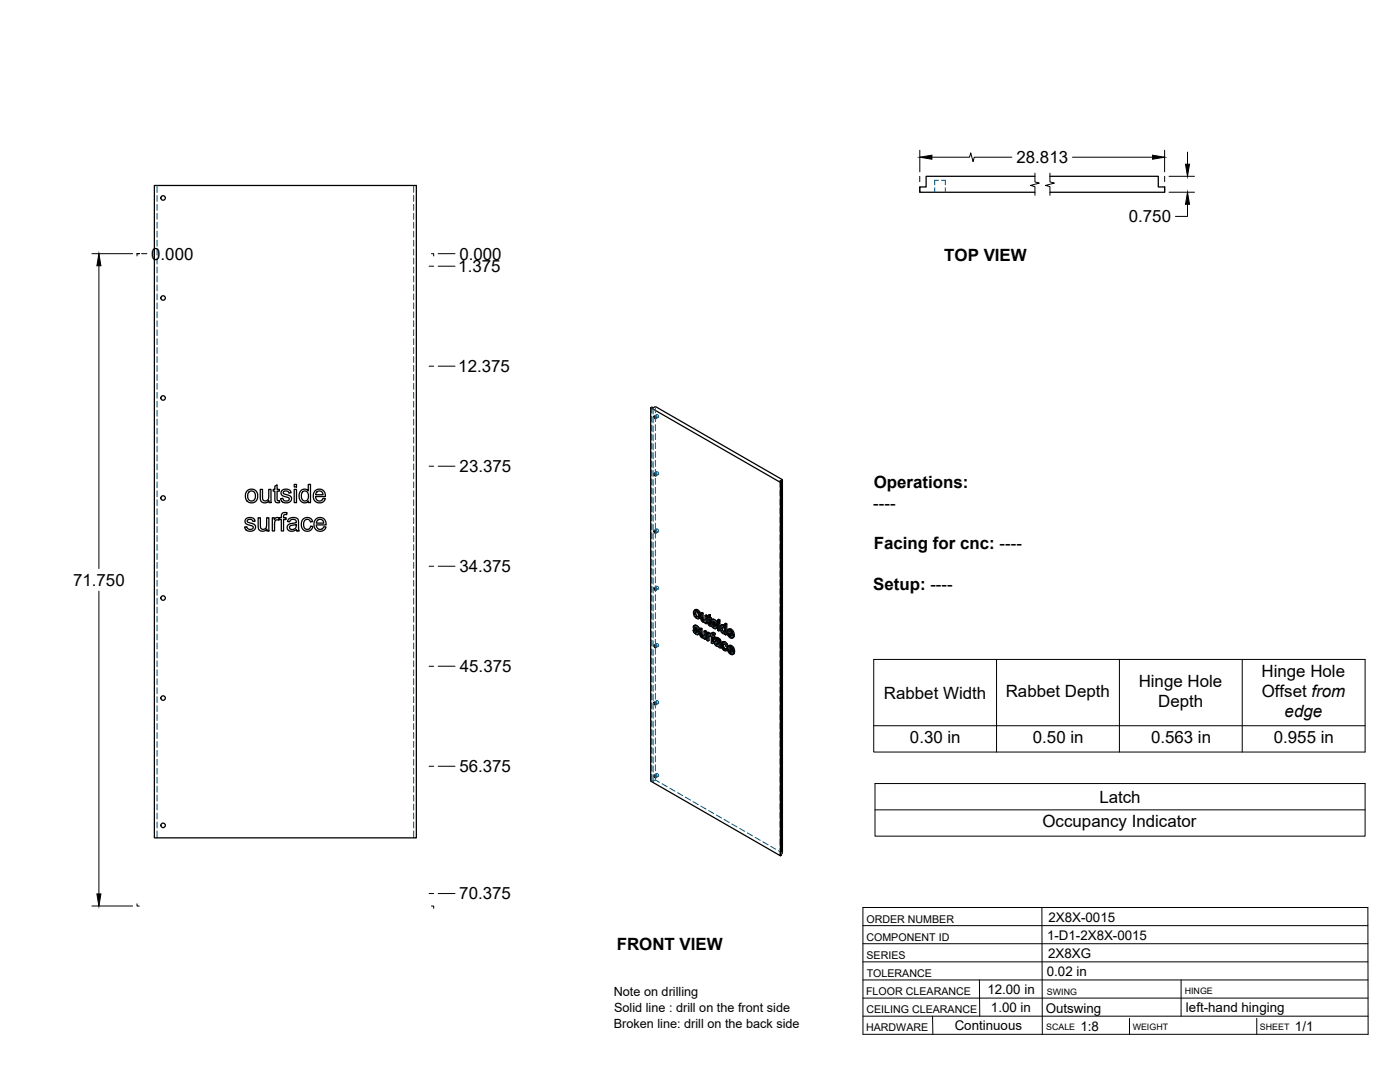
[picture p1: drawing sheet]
<svg xmlns="http://www.w3.org/2000/svg" width="559mm" height="432mm" viewBox="0 0 559 432" stroke-linecap="round" stroke-linejoin="round" font-family="sans-serif">
<!-- layer: Visible -->
<g fill="none" stroke="#000" stroke-width=".51">
<path d="M61.6 74h104.6v260.4h-104.6zM413.1 70.4h-43.4v4.2h-2.6v2.1h46M419.1 70.4h43.2v4.2h2.6v2.1h-45.8M259.7 162.7v149l51.8 29.8v-149M261 166.1l.7 .1 .1 .8-.6-.1zM98.7 195.8l1.5-.6a2.65 2.65 0 0 1 2.6 3.6 2.65 2.65 0 0 1-4.3 .9l-.5-1.3a2.97 2.97 0 0 1 .7-2.6zM99.3 196.4l.8-.4a1.97 1.97 0 0 1 1.9 2 1.97 1.97 0 0 1-2 1.9l-.7-.4-.4-.9v-1.3zM103.9 195.3h.9v2.9a1.32 1.32 0 0 0 1.3 1.7 1.32 1.32 0 0 0 1.2-1.8v-2.8h.9v5.3h-.8v-.8a1.88 1.88 0 0 1-2.3 .8 1.88 1.88 0 0 1-1.2-2zM109.7 194l.9-.5v1.8h.9v.7h-.9v3.3l.2 .4 .7 .1 .1 .8a1.32 1.32 0 0 1-1.5-.1 1.32 1.32 0 0 1-.4-1.5v-3h-.6v-.7h.6zM112.5 195.8l1.2-.6a1.92 1.92 0 0 1 2.5 1.5l-.9 .1a1.13 1.13 0 0 0-1.1-.9 1.13 1.13 0 0 0-1.1 1l.3 .2a3.4 3.4 0 0 1 2.9 1.5 2.2 2.2 0 0 1-1.7 2.1 2.2 2.2 0 0 1-2.5-1.2l-.1-.5 .9-.1 .6 .9 1.4 .1a.71 .71 0 0 0 .5-.5 .71 .71 0 0 0-.2-.8l-.5-.1a2.3 2.3 0 0 1-2.5-1.6zM117.4 195.3h.9v5.3h-.9zM117.4 193.3h.9v1h-.9z"/>
<path d="M120 195.9l1.1-.6a1.79 1.79 0 0 1 1.9 .6v-2.6h.9v7.3h-.8v-.7a2.17 2.17 0 0 1-2.6 .5 2.17 2.17 0 0 1-1.1-2.4zM120.8 196.3l.6-.3a2.12 2.12 0 0 1 1.8 1.5 2.12 2.12 0 0 1-.8 2.2l-.4 .2a2.1 2.1 0 0 1-1.7-1.4 2.1 2.1 0 0 1 .5-2.2zM125.7 195.9l1.5-.7a2.44 2.44 0 0 1 2.7 3h-3.9l.2 .9a1.47 1.47 0 0 0 1.4 .8 1.47 1.47 0 0 0 1.3-1l1 .1-.3 .7-.9 .7-1 .3a2.8 2.8 0 0 1-2.6-1.7 2.8 2.8 0 0 1 .6-3.1zM126.5 196.3l.7-.3a1.44 1.44 0 0 1 1.7 1.4h-2.9zM261 188.9l.7 .2 .1 .8-.6-.2zM311.9 192.3l-.4 .2-51.8-29.8 .5-.2 .5 .3 .9-.6 50.7 29.2v149l-.4 .2M312.3 191.4l-.9 .5 .5 .4v149l-.4 .2M98.1 207.1l1.2-.6a1.91 1.91 0 0 1 2.5 1.5l-.9 .1a1.1 1.1 0 0 0-1.1-.9 1.1 1.1 0 0 0-1 1l.2 .2a3.4 3.4 0 0 1 3 1.6 2.21 2.21 0 0 1-1.6 2 2.21 2.21 0 0 1-2.5-.9l-.3-.8h1a1.23 1.23 0 0 0 1.3 1 1.23 1.23 0 0 0 1.1-1.2l-.6-.3a2.3 2.3 0 0 1-2.6-1.6zM103 206.6h.9v3a1.32 1.32 0 0 0 1.3 1.7 1.32 1.32 0 0 0 1.2-1.8v-2.9h.9v5.3h-.8v-.8a1.88 1.88 0 0 1-2.2 .8 1.88 1.88 0 0 1-1.3-2zM108.7 206.6h.8v.8a1.28 1.28 0 0 1 2-.6l.8-.2v-.5a1.51 1.51 0 0 1 .7-1.5 1.51 1.51 0 0 1 1.6 0l-.2 .8a.82 .82 0 0 0-.8 0 .82 .82 0 0 0-.4 .8v.4h1v.7h-1v4.6h-.9v-4.6h-.8v-.4l-.2 .7a1.17 1.17 0 0 0-1.4 .2 1.17 1.17 0 0 0-.3 1.3v2.8h-.9zM115.1 207.2a2.29 2.29 0 0 1 2.3-.8 2.29 2.29 0 0 1 1.7 1.7l.3 3.8h-.9l-.2-.7a1.99 1.99 0 0 1-2.2 .9 1.99 1.99 0 0 1-1.5-2l.8-.9 1.7-.4a.82 .82 0 0 0 1.1-.7 .82 .82 0 0 0-1.1-.8 1.2 1.2 0 0 0-1.5 1l-.9-.2zM115.7 210l2.6-.7a1.53 1.53 0 0 1-.8 1.8 1.53 1.53 0 0 1-1.9-.4z"/>
<path d="M120.9 207.2l1.3-.6 1.4 .1 .8 .6 .4 .9-.9 .1a1.43 1.43 0 0 0-1.8-.9 1.43 1.43 0 0 0-.9 1.9l.1 1.1a1.34 1.34 0 0 0 1.5 .9 1.34 1.34 0 0 0 1.2-1.3l.8 .1-.4 1a2.47 2.47 0 0 1-3.2 .5 2.47 2.47 0 0 1-.8-3.3zM126 207.3l1.5-.8a2.44 2.44 0 0 1 2.7 3h-4l.3 .9a1.47 1.47 0 0 0 1.4 .9 1.47 1.47 0 0 0 1.3-1.1l.9 .1-.3 .7-.8 .8-1 .2a2.79 2.79 0 0 1-2.6-1.7 2.79 2.79 0 0 1 .6-3zM126.7 207.7l.8-.4 1 .1 .7 1.4h-2.9zM261 211.7l.7 .2 .1 .8-.6-.2zM261 234.6l.7 .1 .1 .9-.6-.2zM261 257.4l.7 .2 .1 .8-.6-.2zM276.6 251.5l.9 1.4 .7 .4 .5-.1M276.9 249.8l.6-.3 .8 .2 .9 1.4-.5 .3-.1-.6M277.3 251.3l-.7 .2 .5 .2M277.3 244.8l.4-.9 .9 .8 .1 1.5-.7 .2M277.3 252.3l.5 .4 .4-.3M277.4 250.9l1 .9 .5-.2"/>
<path d="M277.4 251.5l-.3 .2 .2 .6 .4-.3M277.5 249.5l-.7 .4v.6l1.6 2.1M277.5 250.2l-.3 .4 .5-.2M277.5 245.8l.5 .6 .5-.3M277.6 251.6l.8 .9M277.6 250.3l.6 .7M277.7 249.9l.5 .4 .5-.2M277.7 250.4l1 1M277.7 250.4h-.5M277.7 244.5l-.4 .3v.5l.2 .5 .4-.3M277.7 249.5l-.7 .2M277.8 252.7l.4 .1"/>
<path d="M277.8 244v1.2l.9 1M277.8 250.6l-.4 .3-.2-.3M278 243.6l.9 .9 .5-.2M278.1 249.7l-.8 .1M278.2 250.3l.4 .5 .4-.3M278.4 252.6l-.1 .2M278.4 251.8l.3 .5 .5-.3M278.5 243.4l-.5 .2-.8-.1M278.6 251.3l.7 1.2-.7 .8M278.7 252.3l.1 .5 .5-.3M278.8 252.8l-.1 .4 .4-.3M278.9 244.5l.3 1.4 .5-.3"/>
<path d="M279.1 246.7a1.8 1.8 0 0 1-2.3-2l.1-.9 .7-.6 .8 .1 .7 .6 .6 1.7-.2 .8-.6 .5M279.2 245.9l-.1 .8 .4-.3M279.3 250.9l.5 .3 .4-.3M279.7 244.7l.5 .2 .4-.2M279.8 251.2v2.2l.4-.2M279.8 253.4l.2 .4 .4-.2M280 253.8l.3 .3 .5-.2M280.2 244.9v2.3l.5-.3M280.2 247.2l.2 .4 .4-.3M280.3 254.1l.4 .1M280.4 247.6l.3 .3 .5-.3M280.7 247.9l.4 .1"/>
<path d="M280.9 254l-.6-.7-.1-2.4-.4-.2-.5 .2 .1 2.7 .8 .9h.9v.4l.3 .3M281.1 254.5l-.2 .1M281.4 247.7l-.7-.6-.1-2.4-.4-.3-.5 .3 .1 2.5 .7 1 .6 .2 .4-.2M281.4 245.7l.5 .2 .4-.2M281.4 252.2v3l.5-.3v-3l-.4-.3-.5 .3v1.9l-.3 .4 .2-.1M281.5 248.2v.5l.4 .2M281.5 248.3l-.2 .1M281.9 245.9v3l.4-.2v-3l-.4-.3-.5 .3v1.9l-.3 .4 .2-.1M281.9 251.9l-.5 .3-.4-.3M282.3 246.6l.3 .2 .2 2.6 .7 .5 .4-.2M282.6 246l-.3 .2 .3 .2v-.8l.9-.3v1.1l.5 .2v.4l-.5 .3v-.4M283 253.5l-.4 .7 .4-.2"/>
<path d="M283 252.9v-.4l-.4-.2-.5 .2v3.1l.5 .2M283 252.5l-.5 .3-.4-.3M283.1 253.5l-.1 2-.4 .3v-1.6M283.1 253.6l.4 .2M283.1 253.6l-.5 .1M283.1 245.6v1l.4-.2M283.1 246.6l.4 .3 .5-.3M283.1 253l.4 .4M283.3 252.7l-.8 .5v-.4M283.3 249.3l.2 .1M283.5 249.4l.1 .5M283.5 252.8l-.8 .2"/>
<path d="M283.5 252.8l-.7 .2M283.5 245.3l-.9 .3M283.5 253.3v.4M283.5 253.7l.4 .3v2.6l.5 .2M283.5 253.5l-.1 .4M283.5 248.8l-.4 .3v-2.1l.4 .2 .3 1.9M283.6 248.9l-.5 .2M283.8 249.1l.8 1.4 .6 .4 .6-.1M283.8 249.1l-.6 .1M283.8 249.1h.1M283.8 249.3l-.3 .1M284 247.4l.6-.3 .8 .3 .9 1.3-.5 .3-.1-.6"/>
<path d="M284.1 252.7l.9-.2 .5 .3-.1 .4-.4 .3v-.4M284.3 248h.6l.9 1M284.4 253.8l.5 .3 .4-.2M284.4 248.9l-.6 .2 .4 .2M284.4 249.9l.5 .4 .4-.3M284.5 248.5l1 .9 .5-.2M284.6 249.1l-.4 .2 .1 .4 .1 .2 .5-.3M284.6 247.9l-.3 .3 .5-.3 .6 .7M284.6 247.1l-.7 .5v.6l1.6 2M284.6 252.4l-.6 .4-.1 .8-.4-.3 .4-.2-.4-.3M284.6 252.8l.4 .3 .5-.3M284.7 249.2l.8 .9"/>
<path d="M284.8 253.3l.5 .6v.4l-.4 .2v-.4M284.8 254.5v2.1l-.4 .2v-2.6l.5 .3M284.8 247.5l.5 .4 .5-.2M284.9 247.1l-.8 .3M284.9 250.3l.4 .1M284.9 248.2l-.4 .3-.2-.3M285 253.5l-.6-.3v.6l.4-.2M285.1 252.5l-.9 .1M285.2 247.3l-.4 .2-.4-.1M285.3 256l.7-.3 .8 .3M285.3 247.9l.4 .5 .4-.2M285.4 254.7l.8-.3 1.3 .9 .4 3.1-.5 .2-.1-.4"/>
<path d="M285.5 250.2l-.1 .2M285.5 249.4l.3 .5 .5-.3M285.6 256.5l.1-.1a.86 .86 0 0 1 1.1 1M285.6 257.1l.4 .4 .5-.3M285.7 256.4l-.2 .3M285.7 248.9l.7 1.2-.7 .8M285.8 249.9l.1 .5 .5-.3M285.8 255.7l-.7 .5 .1 .9 .9 .8h.8l.1 .5 .4 .2M285.9 250.4l-.1 .4 .5-.3M285.9 256.5l-.4 .2 .1 .4 .5-.2M286 256.5l.8 .8M286 255.2l-.4 .2a.8 .8 0 0 1 .9 0 .8 .8 0 0 1 .4 .8l-1.2-.3"/>
<path d="M286 255.2h.1M286 257.5l.5 .1M286.1 255.7l-.7 .2M286.2 254.4l-1 .4-.1 .3 .5 .3M286.3 254.9l.5 .4 .5-.3M286.4 248.6l.5 .2 .4-.2M286.4 247.4l.5 .3 .4-.3M286.5 257.6l.3-.1zM286.7 254.6l-.4 .3-.6-.2M286.8 255.3l.3 .4 .5-.3M286.9 247.7v.6l.4-.3v-.6l-.4-.2-.5 .2v.6l.5 .3M286.9 248.3l.4 .3v3l-.4 .2v-3"/>
<path d="M286.9 248.3l-.5 .3v3l.5 .2M287.1 255.7l.2 .4 .4-.2M287.3 256.1v2.1l.5-.3M287.8 249.6l.8-.3 .6 .3M287.9 250.9l.3-.9 .9 .8 .1 1.4-.2 .3-.4-.1M288.1 251.9l.5 .5 .4-.2M288.2 256.3l.7-.3 .6 .2 .6 .6 .4 .9-.4 .3-.4-.9M288.3 257.6l.2 1 .5-.3M288.3 250.6l-.4 .3v.5l.2 .5 .4-.3M288.4 249.3l-.9 .7v1.5l.7 1.1 .7 .4 .4-.2v.4l.4 .2M288.4 250.1v1.3l.8 .8M288.5 258.6l.5 .6 .5-.3"/>
<path d="M288.5 249.7l.4 .3M288.8 257.3l-.5 .3 .3-.8 .7 .2 .3 .8 .5 .2M288.8 256.8l.1 1.4 .7 .8M288.9 256l-.5 .3a2.08 2.08 0 0 0 1.4 3.4M289 249.4l-.5 .3-.6-.2M289 256.5l.7 .6 .5-.2M289.2 249l.5 .3 .4-.3M289.3 252.8l-.2 .1M289.5 256.2l-.5 .3-.6-.2M289.7 249.3v4.1l.4-.2v-4.2l-.4-.2-.5 .2v1.5l-.3-.5 .3-.1M289.7 258.8l-.2 .4h-.5M290.4 259l-.6 .7 .6-.4"/>
<path d="M290.4 258.7l-.7 .1 .4 .3M290.9 253.5l.6 .6 .4-.3M291.1 251.9l-.4 .3 1.4 .8-.7-1.2-.5-.1-.2 .5M291.2 251.7l-.1 .2 .9 .6M291.2 252.9l.9 1M291.3 258.5l-.5 .3 1.5 .8-.8-1.3h-.4l-.3 .5M291.3 258.2v.3l.8 .5M291.4 253.3l-.5 .2-.2-.9 1.9 1.1M291.4 259.5l.8 1M291.4 251.4l.9 .9 .4-.3M291.5 254.1l.4 .1M291.5 259.8l-.5 .3-.2-.9 2 1.1"/>
<path d="M291.6 257.9l.8 .9 .5-.2M291.9 251.1l-1.3 .2M292 257.7l-1.3 .1M292.1 253.9l.5 .3 .5-.3M292.1 253.9l-.1 .2M292.3 252.3l.3 1.3 .5-.3M292.4 258.8l.4 1.4 .4-.3M292.5 253.7l-.4 .2M292.6 253.6l.5-.1v-.5l-.7-1.5-1-.6-.8 .4-.4 1.1 .4 1.3 1.3 1 .7-.5M292.7 253.7l.4 .2-.2 .3-.6 .4M291 260.1l.6 .5 .4-.2M291.6 260.6l.4 .2"/>
<path d="M292.3 260.4l.4 .4 .5-.3M292.3 260.4l-.2 .3M292.6 260.2l-.3 .2M292.8 260.2l.4-.2v-.5l-.7-1.4-1-.6-.8 .3-.3 1.3 .5 1.4 1.1 .8 .7-.5M292.8 260.2l.3 .5-.7 .5M261 280.3l.7 .1 .1 .9-.6-.2zM261 309.4l.7 .1 .1 .8-.6-.1z"/>
<circle cx="65.1" cy="79" r=".9"/>
<circle cx="65.1" cy="118.9" r=".9"/>
<circle cx="65.1" cy="158.8" r=".9"/>
<circle cx="65.1" cy="198.7" r=".9"/>
<circle cx="65.1" cy="238.7" r=".9"/>
<circle cx="65.1" cy="278.6" r=".9"/>
<circle cx="65.1" cy="329.4" r=".9"/>
</g>
<!-- layer: Hidden -->
<g fill="none" stroke="#00557f" stroke-width=".4">
<path d="M62.7 74v2.8M62.7 78v2.4M165.1 74v2.8M165.1 78v2.4M373.1 74.9v1.8M374.6 71.9h-1.5v1.8M375.8 71.9h1.5v1.8M377.3 74.9v1.8M62.7 81.6v2.3M62.7 85.1v2.4M62.7 88.7v2.4M62.7 92.3v2.4"/>
<path d="M62.7 95.8v2.4M62.7 99.4v2.4M165.1 81.6v2.3M165.1 85.1v2.4M165.1 88.7v2.4M165.1 92.3v2.4M165.1 95.8v2.4M165.1 99.4v2.4M62.7 103v2.4M62.7 106.6v2.3M62.7 110.1v2.4M62.7 113.7v2.4"/>
<path d="M62.7 117.3v2.4M165.1 103v2.4M165.1 106.6v2.3M165.1 110.1v2.4M165.1 113.7v2.4M165.1 117.3v2.4M62.7 120.9v2.3M62.7 124.4v2.4M62.7 128v2.4M62.7 131.6v2.3M62.7 135.1v2.4M62.7 138.7v2.4"/>
<path d="M165.1 120.9v2.3M165.1 124.4v2.4M165.1 128v2.4M165.1 131.6v2.3M165.1 135.1v2.4M165.1 138.7v2.4M62.7 142.3v2.4M62.7 145.9v2.3M62.7 149.4v2.4M62.7 153v2.4M62.7 156.6v2.4M165.1 142.3v2.4"/>
<path d="M165.1 145.9v2.3M165.1 149.4v2.4M165.1 153v2.4M165.1 156.6v2.4M62.7 160.1v2.4M62.7 163.7v2.4M62.7 167.3v2.4M62.7 170.9v2.3M62.7 174.4v2.4M62.7 178v2.4M165.1 160.1v2.4M165.1 163.7v2.4"/>
<path d="M165.1 167.3v2.4M165.1 170.9v2.3M165.1 174.4v2.4M165.1 178v2.4M260.2 162.5v2.4M260.2 166.1v2.4M260.2 169.7v2.4M260.2 173.2v2.4M260.2 176.8v2.4M260.7 162.8v2.4M260.7 166.4v2.4M260.7 170v2.4"/>
<path d="M260.7 173.6v2.3M260.7 177.1v2.4M261.6 162.2v2.5M261.6 165.9v2.4M261.6 169.5v2.4M261.6 173v2.4M261.6 176.6v2.4M262.1 165.5a.53 .53 0 0 1 .7 .3 .53 .53 0 0 1-.4 .7zM262.1 165.4l-1 .6M262.8 166.5l-1.1 .6M62.7 181.6v2.4M62.7 185.1v2.4"/>
<path d="M62.7 188.7v2.4M62.7 192.3v2.4M62.7 195.9v2.3M62.7 199.4v2.4M165.1 181.6v2.4M165.1 185.1v2.4M165.1 188.7v2.4M165.1 192.3v2.4M165.1 195.9v2.3M165.1 199.4v2.4M260.2 180.4v2.4M260.2 184v2.4"/>
<path d="M260.2 187.5v2.4M260.2 191.1v2.4M260.2 194.7v2.4M260.2 198.2v2.4M260.7 180.7v2.4M260.7 184.3v2.4M260.7 187.9v2.3M260.7 191.4v2.4M260.7 195v2.4M260.7 198.6v2.4M261.6 180.2v2.4M261.6 183.8v2.3"/>
<path d="M261.6 187.3v2.4M261.6 190.9v2.4M261.6 194.5v2.4M261.6 198.1v2.3M262.1 188.3a.53 .53 0 0 1 .7 .3 .53 .53 0 0 1-.4 .7zM262.1 188.3l-1 .5M262.8 189.4l-1.1 .5M311.4 191.9v2.5M311.4 195.6v2.4M311.4 199.2v2.3M62.7 203v2.4M62.7 206.6v2.4"/>
<path d="M62.7 210.1v2.4M62.7 213.7v2.4M62.7 217.3v2.4M165.1 203v2.4M165.1 206.6v2.4M165.1 210.1v2.4M165.1 213.7v2.4M165.1 217.3v2.4M260.2 201.8v2.4M260.2 205.4v2.4M260.2 209v2.3M260.2 212.6v2.3"/>
<path d="M260.2 216.1v2.4M260.2 219.7v2.4M260.7 202.1v2.4M260.7 205.7v2.4M260.7 209.3v2.4M260.7 212.9v2.3M260.7 216.4v2.4M261.6 201.6v2.4M261.6 205.2v2.4M261.6 208.8v2.3M261.6 212.3v2.4M261.6 215.9v2.4"/>
<path d="M261.6 219.5v2.4M262.1 211.2a.54 .54 0 0 1 .7 .3 .54 .54 0 0 1-.4 .7zM262.1 211.1l-1 .6M262.8 212.2l-1.1 .6M311.4 202.7v2.4M311.4 206.3v2.4M311.4 209.9v2.4M311.4 213.5v2.3M311.4 217v2.4M62.7 220.9v2.3M62.7 224.4v2.4M62.7 228v2.4"/>
<path d="M62.7 231.6v2.4M62.7 235.2v2.3M62.7 238.7v2.4M165.1 220.9v2.3M165.1 224.4v2.4M165.1 228v2.4M165.1 231.6v2.4M165.1 235.2v2.3M165.1 238.7v2.4M260.2 223.3v2.3M260.2 226.8v2.4M260.2 230.4v2.4"/>
<path d="M260.2 234v2.4M260.2 237.6v2.3M260.7 220v2.4M260.7 223.6v2.4M260.7 227.1v2.4M260.7 230.7v2.4M260.7 234.3v2.4M260.7 237.9v2.3M261.6 223.1v2.3M261.6 226.6v2.4M261.6 230.2v2.4M261.6 233.8v2.4"/>
<path d="M261.6 237.3v2.4M262.1 234a.58 .58 0 0 1 .7 .3 .58 .58 0 0 1-.3 .8l-.4-.5zM262.1 234l-1 .5M262.8 235.1l-1.1 .5M311.4 220.6v2.4M311.4 224.2v2.4M311.4 227.8v2.3M311.4 231.3v2.4M311.4 234.9v2.4M311.4 238.5v2.4M62.7 242.3v2.4M62.7 245.9v2.3"/>
<path d="M62.7 249.4v2.4M62.7 253v2.4M62.7 256.6v2.4M165.1 242.3v2.4M165.1 245.9v2.3M165.1 249.4v2.4M165.1 253v2.4M165.1 256.6v2.4M260.2 241.1v2.4M260.2 244.7v2.4M260.2 248.3v2.4M260.2 251.8v2.4"/>
<path d="M260.2 255.4v2.4M260.2 259v2.4M260.7 241.4v2.4M260.7 245v2.4M260.7 248.6v2.4M260.7 252.2v2.3M260.7 255.7v2.4M260.7 259.3v2.4M261.6 240.9v2.4M261.6 244.5v2.4M261.6 248.1v2.3M261.6 251.6v2.4"/>
<path d="M261.6 255.2v2.4M261.6 258.8v2.4M262.1 256.9a.53 .53 0 0 1 .7 .2 .53 .53 0 0 1-.4 .8zM262.1 256.8l-1 .6M262.8 257.9l-1.1 .6M277.1 251.2l.3 1M277.2 250l-.5 .2M277.2 244.2l-.4 .3M277.3 251.3l.3 .3M277.3 250.4l-.5 .3M277.3 249.7l-.5 .2M277.3 250.2l.4-.2-.5 .3"/>
<path d="M277.4 249.5l-.1 .9 .6 .8a1.05 1.05 0 0 1 .8 1.3h-.3l.4-.2M277.4 252.2l.8 .7 .8 .1M277.4 252.2l-.4 .2M277.5 251.4l-.1 .1M277.6 250.9l-.5 .2M277.6 245.6l.9 .9 .9 .1M277.6 245.6l-.5 .3M277.6 250.2h-.1M277.6 250.3l.1-.3 .5 .1 1 1M277.6 243.2l-.4 1 .4 1.4M277.9 243.8l-.1 .2M277.9 243.8l.8 .2 .5 .8v1.1l-.5 .3"/>
<path d="M277.9 243.8l-.4 .2M278.2 250.1l-.5 .3M278.2 252.9l-.4 .2M278.2 251l.4 .3M278.2 252.8l.5-.2-.4 .2M278.5 243.8l-.5 .3M278.5 246.5l-.5 .3M278.6 250.5l-.5 .2M278.7 251.9l-.5 .3M278.7 250.9l-.4 .3M278.8 253l-.5 .3M279 246.1l-.4 .3"/>
<path d="M279 244.4l-.4 .3M279.1 246.7l-.4 .3M279.2 245.4l-.4 .2M279.8 250.7l.1 2.6 .8 1 .8-.1v.5l.4 .2M279.8 253l-.4 .3M280 253.5l-.5 .2M280.2 244.4l.2 2.8 .7 .8h.8v.4l.4 .3M280.2 246.8l-.4 .3M280.2 253.9l-.4 .3M280.4 247.2l-.5 .3M280.6 247.7l-.4 .2M280.7 254.3l-.5 .2"/>
<path d="M281.1 248l-.5 .3M281.1 254l-.2 .1M281.3 253.9l-.5 .3M281.3 254.3l-.2 .2M281.4 253.8l-.5 .3M281.5 251.6l-.1 2-.5 .4M281.5 254.7l-.4 .2M281.5 254.2l-.4 .3M281.5 247.7l-.2 .2M281.7 247.7l-.5 .2M281.8 247.6l-.5 .2M281.9 245.4l-.1 2-.4 .3"/>
<path d="M281.9 248l-.4 .3 .2-.2M281.9 248.4l-.4 .3M282.3 246.2v.4l.5-.3M282.6 252.3v3l.4 .2M282.6 255.3l-.5 .3M282.8 245.9l-.2 .1M283 253l-.5 .2M283.1 245.3v.8l-.3-.2v.4l.3 .2v2.4l.9 .7-.2-.5M283.1 253.4l-.1 .1M283.1 246.5l-.5 .3M283.1 246.1l-.5 .3M283.1 248.9l-.4 .2"/>
<path d="M283.2 252.8l-.2 .1M283.3 253.2l-.5 .3M283.3 249.2l-.4 .2M283.5 253.3l-.4 .2 .3-.3 .4 .4 .2-.3 .4 .4v2.6l.4 .3M283.5 246.7l-.4 .3M283.7 249.5l-.4 .3M284 247l-.5-.3v.5M284 253.2l-.5 .2M284 253.3l-.5 .2M284 249.2l-.2 .1M284 249.6l-.1 .1M284.2 248.9l.4 .9"/>
<path d="M284.3 247.6l-.5 .3M284.4 253.3l-.9 .4 .3-.1M284.4 256.3l-.5 .3M284.4 253.7l-.5 .3M284.4 247.3l-.5 .2M284.4 248.9l.3 .3M284.4 252.6l-.4 .2M284.4 248.1l-.5 .2M284.5 247.1l-.1 1.1 1.3 1.2a.36 .36 0 0 1 .3 .4 .36 .36 0 0 1-.4 .4l.3-.3M284.5 252.4l-.1 .9-.4-.2M284.6 249.8l.9 .7 .6 .1M284.6 249.8l-.5 .2"/>
<path d="M284.6 249v.1M284.7 248.5l-.5 .3M284.7 247.8l-.1 .1M284.8 247.9v-.3l.5 .1 1 1M284.8 254l-.4 .2M284.8 247.6l-.4 .3M284.9 253l-.5 .2M285.2 253l-.5 .3M285.3 247.7l-.5 .3M285.3 254.3l-.5-.3v.5M285.3 254.7l.5-.3-.2 .5 .4 .3a.87 .87 0 0 1 1 0 .87 .87 0 0 1 .3 .9l-.5-.1M285.4 248.6l.3 .3"/>
<path d="M285.4 250.4l.4-.2-.9 .5M285.4 253.2l-.5-.2-.1 .3M285.5 256.2l-.4 .2M285.6 255.8l-.5 .3M285.6 254.9l-.5 .2M285.7 248.1l-.5 .2M285.7 255.7l-.2 .6 .3 .7 .8 .7h.7l.1 .4M285.7 256.9l-.4 .3M285.8 249.6l-.5 .2M285.9 248.5l-.5 .3M285.9 250.7l-.5 .2M285.9 256.5l.3-.3a.77 .77 0 0 1 .9 .2 .77 .77 0 0 1 0 .9h-.3"/>
<path d="M286.2 256.2l-.6 .3 .4-.3M286.2 254.9l-.4 .2M286.4 257.6l-.5 .2M286.7 255l-.5 .3M286.9 257.7l-.5 .3M286.9 248.3v3l.4 .3M286.9 247.2v.5l.4 .3M286.9 251.3l-.5 .3M286.9 247.7l-.5 .3M286.9 257.3l-.1 .2M287.2 255.5l-.5 .2M287.2 257.2l-.5 .4"/>
<path d="M287.3 256.5l-.4 .3M287.3 256.1l-.4 .3M287.3 256l-.4 .2M287.3 257.7l-.4 .2M287.4 258.1l.5 .3M287.4 258.1l-.4 .3M287.9 250.4l-.5 .2M288 251.2l-.5 .3M288 249.6l-.5 .3M288.2 249.3l-.3 .7 .3 1.7 .6 .8h.9v.4l.4 .3M288.3 257.1l-.5 .3M288.4 252.1l-.4 .2"/>
<path d="M288.4 256.3l-.4 .3M288.5 249.9l-.1 .2M288.5 249.9l.7 .1 .5 1v.9l-.5 .3M288.5 249.8l-.4 .3 .4-.2M288.6 258.4l-.4 .3M288.6 256.1l-.3 .7 .2 1.5 .7 .8 1 .4M288.8 256.8l.7-.2 .6 1 .4 .1M289 256.6l-.5 .3M289 252.6l-.5 .2M289 249.9l-.5 .2M289.4 249.8l-.2 .1M289.5 259.4l-.5 .2"/>
<path d="M289.5 256.6l-.4 .3M289.5 252.2l-.4 .2M289.5 250.4l-.4 .3M289.6 259h.3M289.7 248.8v1.4l-.5-.6M289.7 250.2l-.5 .3M289.7 252.5l-.4 .3M289.7 251.5l-.4 .2M289.7 252.9l-.4 .3M289.9 257l-.5 .3M289.9 259l-.4 .2M290.1 257.6l-.5 .2"/>
<path d="M290.1 258.6l-.2 .4M290.4 258.7l.2 .2-.2 .4M290.6 258.9l-.2 .1M290.7 252l-.5 .2M290.8 258.6l-.5 .2M291 251l-.3 .8 .3 1.5 .9 1 .9 .1M291 253.3l-.4 .3M291.1 252.4l-.4 .2M291.1 259.9l-.4 .2M291.1 257.6l-.3 .6 .3 1.7 .9 .9 .9 .1M291.2 252.9l-.1-.5 2 1.1M291.3 258.9l-.5 .3"/>
<path d="M291.4 259.5l-.1-.6 1.9 1.1M291.4 251.5l-.2 .2M291.4 251.5l.8 .3 .4 1-.6-.3M291.4 251.5l-.5 .2M291.5 258l-.2 .2M291.5 258l.8 .3 .4 1.1-.6-.4M291.5 258l-.4 .3M291.9 251.5l-.5 .3M291.9 254.3l-.5 .2M292 258.1l-.4 .2M292.1 253.9h.2M292.4 253.9l-.4 .2 .3-.2"/>
<path d="M292.4 252.1l-.4 .3M292.6 258.7l-.5 .3M292.6 252.8l-.5 .2M292.6 253.6l-.1 .1M292.7 254.4l-.5 .3M292.7 253.7l-.4 .2M292.7 259.4l-.4 .2M311.4 242v2.4M311.4 245.6v2.4M311.4 249.2v2.4M311.4 252.8v2.3M311.4 256.3v2.4"/>
<path d="M311.4 259.9v2.4M62.7 260.2v2.4M62.7 263.7v2.4M62.7 267.3v2.4M62.7 270.9v2.4M62.7 274.4v2.4M62.7 278v2.4M165.1 260.2v2.4M165.1 263.7v2.4M165.1 267.3v2.4M165.1 270.9v2.4M165.1 274.4v2.4"/>
<path d="M165.1 278v2.4M260.2 262.6v2.3M260.2 266.1v2.4M260.2 269.7v2.4M260.2 273.3v2.4M260.2 276.8v2.4M260.7 262.9v2.3M260.7 266.4v2.4M260.7 270v2.4M260.7 273.6v2.4M260.7 277.2v2.3M261.6 262.3v2.4"/>
<path d="M261.6 265.9v2.4M261.6 269.5v2.4M261.6 273.1v2.3M261.6 276.6v2.4M262.1 279.7a.53 .53 0 0 1 .7 .3 .53 .53 0 0 1-.4 .7zM262.1 279.7l-1 .5M292.2 260.5h.3M292.5 260.5l-.4 .2M292.5 260.5l-.9 .6M292.7 260.2h-.1M292.8 261l-.5 .2M292.8 260.2l-.3 .3"/>
<path d="M311.4 263.5v2.4M311.4 267v2.4M311.4 270.6v2.4M311.4 274.2v2.4M311.4 277.8v2.3M62.7 281.6v2.4M62.7 285.2v2.3M62.7 288.7v2.4M62.7 292.3v2.4M62.7 295.9v2.4M62.7 299.4v2.4M165.1 281.6v2.4"/>
<path d="M165.1 285.2v2.3M165.1 288.7v2.4M165.1 292.3v2.4M165.1 295.9v2.4M165.1 299.4v2.4M260.2 280.4v2.4M260.2 284v2.4M260.2 287.6v2.3M260.2 291.1v2.4M260.2 294.7v2.4M260.2 298.3v2.4M260.7 280.7v2.4"/>
<path d="M260.7 284.3v2.4M260.7 287.9v2.4M260.7 291.4v2.4M260.7 295v2.4M260.7 298.6v2.4M261.6 280.2v2.4M261.6 283.8v2.4M261.6 287.4v2.3M261.6 290.9v2.4M261.6 294.5v2.4M261.6 298.1v2.4M262.8 280.8l-1.1 .5"/>
<path d="M311.4 281.3v2.4M311.4 284.9v2.4M311.4 288.5v2.4M311.4 292.1v2.3M311.4 295.6v2.4M311.4 299.2v2.4M62.7 303v2.4M62.7 306.6v2.4M62.7 310.2v2.3M62.7 313.7v2.4M62.7 317.3v2.4M165.1 303v2.4"/>
<path d="M165.1 306.6v2.4M165.1 310.2v2.3M165.1 313.7v2.4M165.1 317.3v2.4M260.2 311.5l.5 .3M260.2 301.9v2.3M260.2 305.4v2.4M260.2 309v2.5M260.2 311.5l-.5 .2M260.7 302.2v2.3M260.7 305.7v2.4M260.7 309.3v2.5"/>
<path d="M261.6 308.8v2.5l1.6 .9M261.6 301.6v2.4M261.6 305.2v2.4M261.6 311.3l-.9 .5M262.1 308.8a.53 .53 0 0 1 .7 .3 .53 .53 0 0 1-.4 .7zM262.1 308.7l-1 .6M262.8 309.8l-1.1 .6M264.2 312.8l2.1 1.2M267.3 314.6l2.1 1.1M270.4 316.3l2.1 1.2M273.5 318.1l2.1 1.2M276.6 319.9l2.1 1.2"/>
<path d="M311.4 302.8v2.3M311.4 306.3v2.4M311.4 309.9v2.4M311.4 313.5v2.4M311.4 317.1v2.3M62.7 320.9v2.4M62.7 324.5v2.3M62.7 328v2.4M62.7 331.6v2.8M165.1 320.9v2.4M165.1 324.5v2.3M165.1 328v2.4"/>
<path d="M165.1 331.6v2.8M279.7 321.7l2.1 1.2M282.8 323.5l2.1 1.2M285.9 325.2l2.1 1.2M289 327l2.1 1.2M292.1 328.8l2.1 1.2M295.2 330.6l2.1 1.2M298.3 332.4l2.1 1.2M301.4 334.2l2.1 1.1M304.5 336l2.1 1.1M307.6 337.7l2 1.2M310.7 339.5l1.6 .9"/>
<path d="M311.4 320.6v2.4M311.4 324.2v2.4M311.4 327.8v2.4M311.4 331.3v2.4M311.4 334.9v2.4M311.4 338.5v2.5M311.4 341l.5 .3M311.9 340.6l-.5 .4"/>
</g>
<!-- layer: Reference -->
<g fill="none" stroke="#000" stroke-width=".4">
<path d="M367.1 70.4v2.1M367.1 74.6v2.1M464.9 70.4v2.1M464.9 74.6v2.1M54.7 101.2v1M55.6 101.2h-.9h.9M171.3 106.2h1.8M172.2 101.2h.9v1M171.3 146.1h1.8M171.3 186.1h1.8M171.3 226h1.8M171.3 265.9h1.8"/>
<path d="M171.3 305.8h1.8M171.3 356.6h1.8M54.7 360.7v.9h.9M172.2 361.6h.9v.9"/>
</g>
<!-- layer: Hidden Narrow -->
<path d="M278.2 251.5l-.4 .3M279.8 252.5l-.5 .3M280.2 246.3l-.5 .2M281.5 253.3l-.5 .2M281.9 247l-.5 .3M283.1 248.2l-.5 .3M284.4 253l-.5 .3M284.8 253.3h.1M285.3 249.1l-.4 .3M286.6 256.3l-.5 .2M287.3 256.7l-.4 .3" fill="none" stroke="#000" stroke-width=".4"/>
<!-- layer: Visible Narrow -->
<path d="M278.2 251l-.4 .2M280.2 252.6l-.4 .3M280.6 246.4l-.4 .2M283.5 248.5l-.4 .3M284.8 253.3l-.4 .3M285.3 248.6l-.4 .2M286.5 255.8l-.4 .3M287.8 256.3l-.5 .3M287.8 257l-.5 .3" fill="none" stroke="#000" stroke-width=".4"/>
<!-- layer: Titleblock -->
<g fill="none" stroke="#000" stroke-width=".4">
<path d="M344.4 362.2h201.6l.1 50.6h-201.7zM344.4 376.6h201.6M344.4 369.4h201.6M415.9 362.2l.1 50.6M344.4 383.9h201.6M344.4 398.3h201.6M344.4 391.1h201.6M390.9 391.1l.2 14.4M471.4 391.1v14.4M344.4 405.5h201.7M372.2 405.5l.1 7.3M450.8 406.4v6.4"/>
<path d="M501.6 406.4v6.4"/>
</g>
<!-- layer: FD_Dimensions -->
<g fill="none" stroke="#000" stroke-width=".4">
<path d="M367.1 59.9v8.7M464.8 59.9v8.7M372 62.7h15l.5-1.7 .9 3.5 .5-1.8h15M428.1 62.7h31.9M466.6 70.4h10.2M466.6 76.7h10.2M474 60.7v4.8M474 81.5v4.9h-4.8M36.7 101.2h16.2M39.5 106.1v120.8M56.5 101.2h2.1M174.9 101.2h6.7"/>
<path d="M174.9 106.2h6.7M174.9 146.1h6.7M174.9 186.1h6.7M39.5 235.9v120.8M174.9 226h6.7M174.9 265.9h6.7M174.9 305.8h6.7M174.9 356.6h6.7M36.7 361.6h16.2"/>
</g>
<path d="M367.1 62.7l4.9-.8v1.6zM460 61.9l4.8 .8-4.8 .8zM473.2 65.5h1.6l-.8 4.9zM474 76.7l.8 4.8h-1.6zM39.5 101.2l.8 4.9h-1.6zM38.7 356.7h1.6l-.8 4.9z" fill="#000" stroke="#000" stroke-width=".4"/>
<!-- layer: Break Lines -->
<path d="M413.1 69.1v3.5l1.7 .5-3.5 .9 1.8 .5v3.5M419.1 69.1v3.5l1.7 .5-3.5 .9 1.8 .5v3.5" fill="none" stroke="#000" stroke-width=".4"/>
<!-- layer: Custom Tables -->
<path d="M348.7 263.2h196.2v36.9h-196.2zM397.8 263.2v36.9M446.8 263.2v36.9M495.8 263.2v36.9M348.7 289.6h196.2M349.2 312.7h195.7v21h-195.7zM349.2 323.2h195.7" fill="none" stroke="#000" stroke-width=".4"/>
<g font-size="6.7">
<text x="405.7" y="65.1">28.813</text>
<text x="450.6" y="88.7">0.750</text>
<text x="60.4" y="103.6">0.000</text>
<text x="183.4" y="103.6">0.000</text>
<text x="376.9" y="104.1">TOP VIEW</text>
<text x="182.9" y="108.6">1.375</text>
<text x="182.9" y="148.5">12.375</text>
<text x="183.5" y="188.4">23.375</text>
<text x="348.7" y="194.9">Operations:</text>
<text x="348.5" y="203">----</text>
<text x="348.7" y="219.2">Facing for cnc: ----</text>
<text x="29.2" y="233.8">71.750</text>
<text x="183.4" y="228.3">34.375</text>
<text x="348.5" y="235.3">Setup: ----</text>
<text x="183.6" y="268.2">45.375</text>
<text x="454.5" y="274.1">Hinge Hole</text>
<text x="503.6" y="270">Hinge Hole</text>
<text x="352.8" y="278.8">Rabbet Width</text>
<text x="401.4" y="278.2">Rabbet Depth</text>
<text x="503.6" y="278.2">Offset from</text>
<text x="462.3" y="282.2">Depth</text>
<text x="512.8" y="286.2">edge</text>
<text x="363.2" y="296.5">0.30 in</text>
<text x="412.3" y="296.5">0.50 in</text>
<text x="459.4" y="296.5">0.563 in</text>
<text x="508.4" y="296.5">0.955 in</text>
<text x="183.4" y="308.2">56.375</text>
<text x="438.8" y="320.3">Latch</text>
<text x="416.1" y="330.2">Occupancy Indicator</text>
<text x="183.3" y="359">70.375</text>
<text x="246.2" y="379.1">FRONT VIEW</text>
</g>
<g font-size="5.3">
<text x="418.5" y="367.9">2X8X-0015</text>
<text x="417.9" y="375">1-D1-2X8X-0015</text>
<text x="418.4" y="382.3">2X8XG</text>
<text x="417.8" y="389.5">0.02 in</text>
<text x="394.1" y="396.8">12.00 in</text>
<text x="395.5" y="403.7">1.00 in</text>
<text x="417.4" y="404.1">Outswing</text>
<text x="473.4" y="403.9">left-hand hinging</text>
<text x="381.1" y="411">Continuous</text>
<text x="431.3" y="411.5">1:8</text>
<text x="516.9" y="411.5">1/1</text>
</g>
<g font-size="5.1">
<text x="245" y="397.3">Note on drilling</text>
<text x="245.1" y="403.8">Solid line : drill on the front side</text>
<text x="245" y="410.3">Broken line: drill on the back side</text>
</g>
<g font-size="4.3">
<text x="345.8" y="368.4">ORDER NUMBER</text>
<text x="345.8" y="375.5">COMPONENT ID</text>
<text x="345.8" y="382.7">SERIES</text>
<text x="345.9" y="389.9">TOLERANCE</text>
<text x="345.7" y="397.2">FLOOR CLEARANCE</text>
<text x="345.8" y="404.4">CEILING CLEARANCE</text>
<text x="345.7" y="411.6">HARDWARE</text>
</g>
<g font-size="3.5">
<text x="417.9" y="397">SWING</text>
<text x="472.9" y="396.7">HINGE</text>
<text x="417.5" y="410.9">SCALE</text>
<text x="452.1" y="410.9">WEIGHT</text>
<text x="502.9" y="410.9">SHEET</text>
</g>
</svg>
